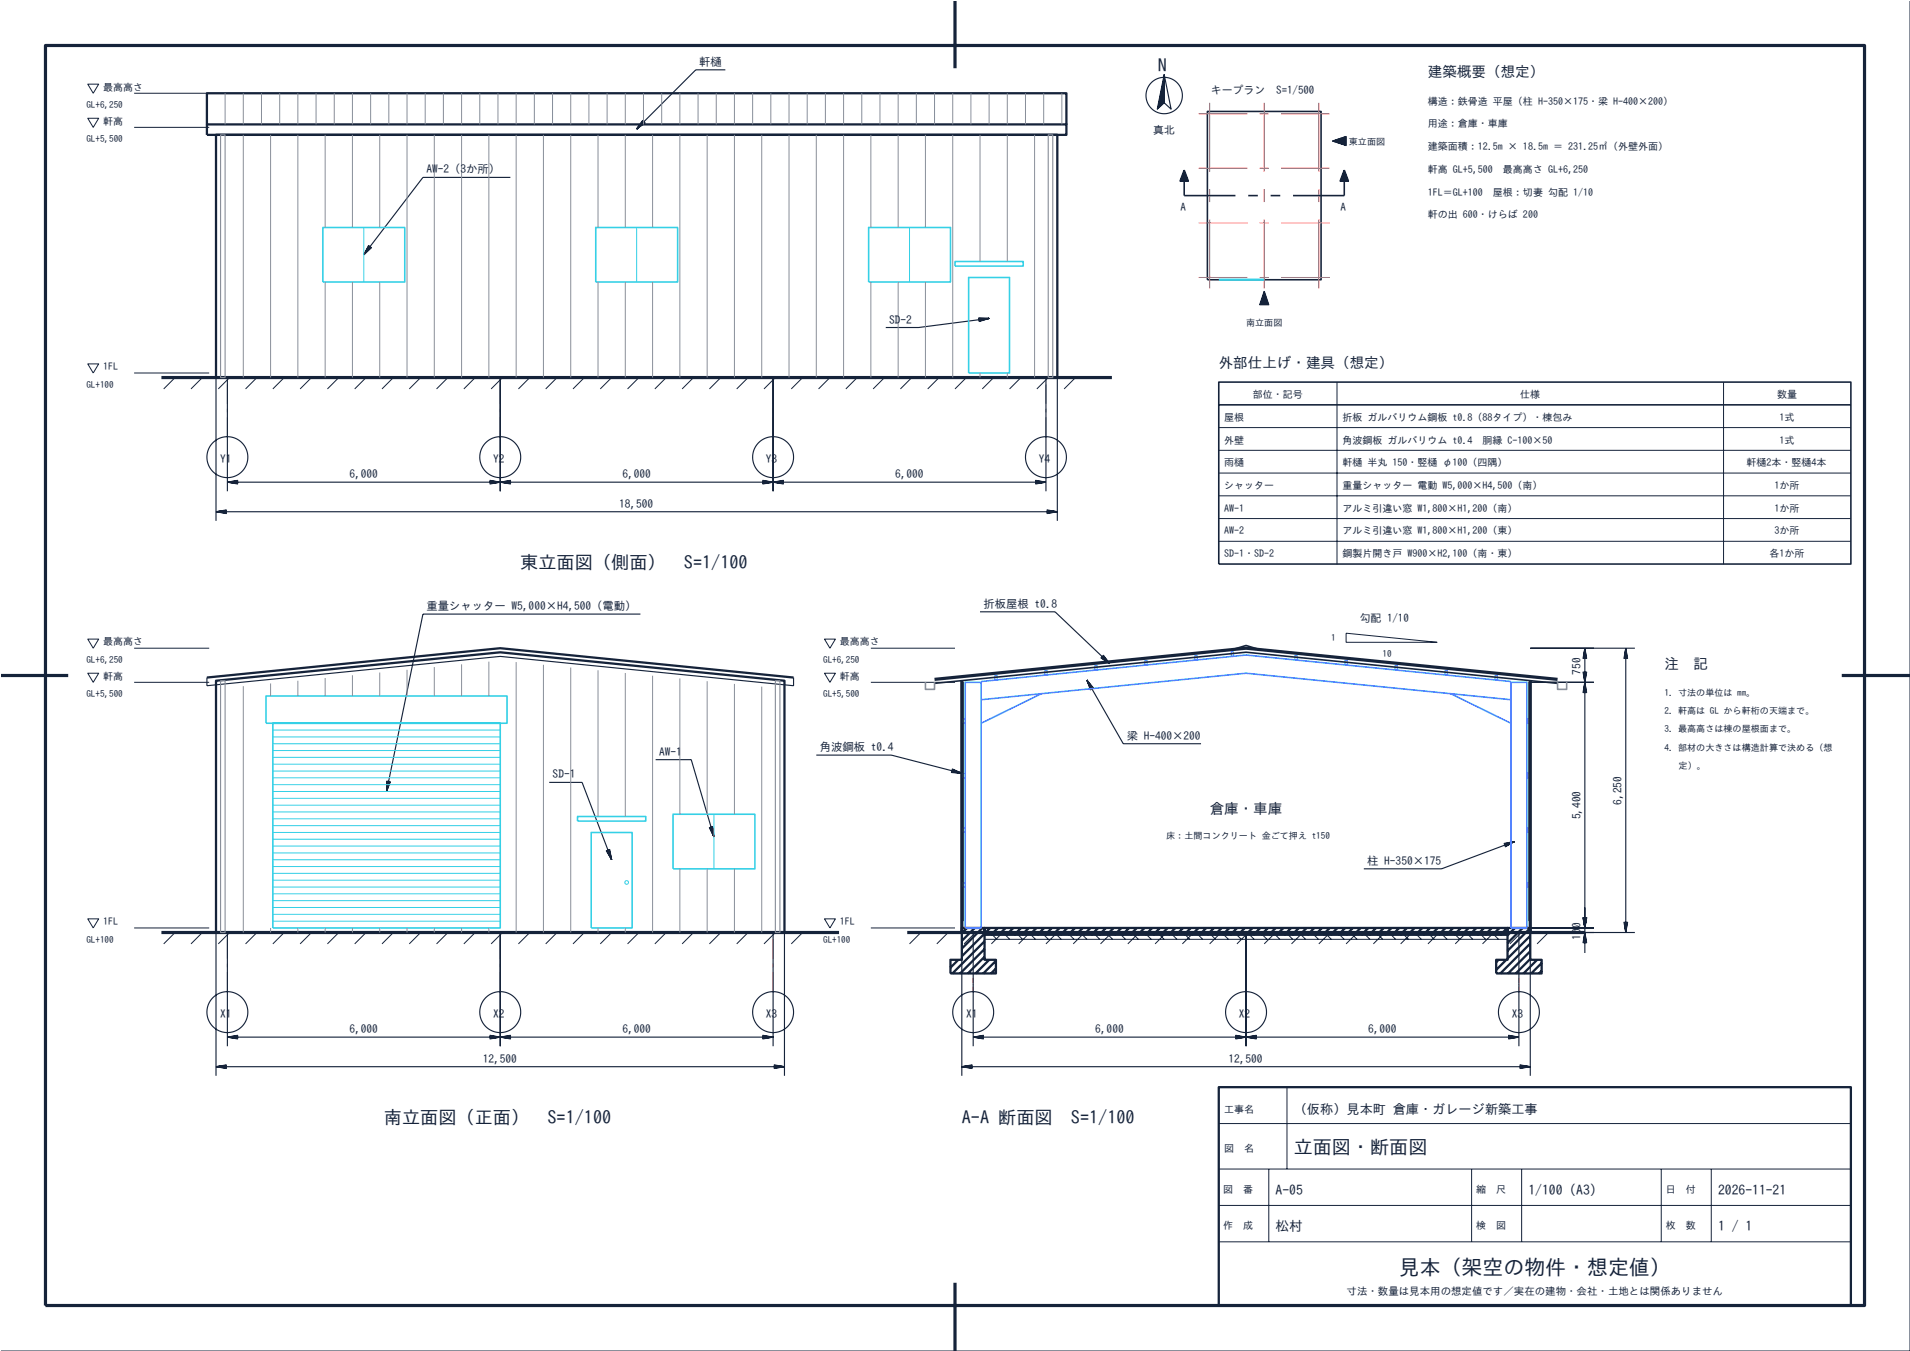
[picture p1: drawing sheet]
<svg xmlns="http://www.w3.org/2000/svg" width="420mm" height="297mm" viewBox="0 0 420 297" stroke-linecap="round" stroke-linejoin="round" font-family="sans-serif">
<g fill="none" stroke="#15233a" stroke-width=".22">
<path d="M0 0h420v297h-420zM19.3 18.5h2.4l-1.2 2zM19.3 26h2.4l-1.2 2zM29.5 20.5h16.5M29.5 28h16.5M19.3 80h2.4l-1.2 2zM29.5 82h16.5M38.5 83l-2.5 2.5M44.5 83l-2.5 2.5M50.5 83l-2.5 2.5M56.5 83l-2.5 2.5M62.5 83l-2.5 2.5"/>
<path d="M68.5 83l-2.5 2.5M74.5 83l-2.5 2.5M80.5 83l-2.5 2.5M86.5 83l-2.5 2.5M92.5 83l-2.5 2.5M98.5 83l-2.5 2.5M104.5 83l-2.5 2.5M110.5 83l-2.5 2.5M116.5 83l-2.5 2.5M122.5 83l-2.5 2.5M128.5 83l-2.5 2.5M134.5 83l-2.5 2.5"/>
<path d="M140.5 83l-2.5 2.5M146.5 83l-2.5 2.5M152.5 83l-2.5 2.5M158.5 83l-2.5 2.5M164.5 83l-2.5 2.5M170.5 83l-2.5 2.5M176.5 83l-2.5 2.5M182.5 83l-2.5 2.5M188.5 83l-2.5 2.5M194.5 83l-2.5 2.5M200.5 83l-2.5 2.5M206.5 83l-2.5 2.5"/>
<path d="M212.5 83l-2.5 2.5M218.5 83l-2.5 2.5M224.5 83l-2.5 2.5M230.5 83l-2.5 2.5M236.5 83l-2.5 2.5M268 94h139M268 99h139M294 84v40M379 84v40M268 104h139M268 109h139M268 114h139"/>
<path d="M268 119h139M296 139.2l20 2h-20zM19.3 140.5h2.4l-1.2 2zM19.3 148h2.4l-1.2 2zM29.5 142.5h16.5M29.5 150h16.5M181.3 140.5h2.4l-1.2 2zM181.3 148h2.4l-1.2 2zM191.5 142.5h18.5M191.5 150h18.5M19.3 202h2.4l-1.2 2zM29.5 204h16.5"/>
<path d="M38.5 205l-2.5 2.5M44.5 205l-2.5 2.5M50.5 205l-2.5 2.5M56.5 205l-2.5 2.5M62.5 205l-2.5 2.5M68.5 205l-2.5 2.5M74.5 205l-2.5 2.5M80.5 205l-2.5 2.5M86.5 205l-2.5 2.5M92.5 205l-2.5 2.5M98.5 205l-2.5 2.5M104.5 205l-2.5 2.5"/>
<path d="M110.5 205l-2.5 2.5M116.5 205l-2.5 2.5M122.5 205l-2.5 2.5M128.5 205l-2.5 2.5M134.5 205l-2.5 2.5M140.5 205l-2.5 2.5M146.5 205l-2.5 2.5M152.5 205l-2.5 2.5M158.5 205l-2.5 2.5M164.5 205l-2.5 2.5M170.5 205l-2.5 2.5M176.5 205l-2.5 2.5"/>
<path d="M181.3 202h2.4l-1.2 2zM191.5 204h18.5M202.5 205l-2.5 2.5M208.5 205l-2.5 2.5M214.5 205l-2.5 2.5M216.5 205.5h115v1h-115zM218.2 205.5l1 1M220.5 205l-2.5 2.5M221 205.5l1 1M223.9 205.5l1 1M226.5 205l-2.5 2.5M226.7 205.5l1 1"/>
<path d="M229.5 205.5l1 1M232.4 205.5l1 1M232.5 205l-2.5 2.5M235.2 205.5l1 1M238 205.5l1 1M238.5 205l-2.5 2.5M240.8 205.5l1 1M243.7 205.5l1 1M244.5 205l-2.5 2.5M246.5 205.5l1 1M249.3 205.5l1 1M250.5 205l-2.5 2.5"/>
<path d="M252.2 205.5l1 1M255 205.5l1 1M256.5 205l-2.5 2.5M257.8 205.5l1 1M260.6 205.5l1 1M262.5 205l-2.5 2.5M263.5 205.5l1 1M266.3 205.5l1 1M268.5 205l-2.5 2.5M269.1 205.5l1 1M272 205.5l1 1M274.5 205l-2.5 2.5"/>
<path d="M274.8 205.5l1 1M277.6 205.5l1 1M280.4 205.5l1 1M280.5 205l-2.5 2.5M283.3 205.5l1 1M286.1 205.5l1 1M286.5 205l-2.5 2.5M288.9 205.5l1 1M291.8 205.5l1 1M292.5 205l-2.5 2.5M294.6 205.5l1 1M297.4 205.5l1 1"/>
<path d="M298.5 205l-2.5 2.5M300.2 205.5l1 1M303.1 205.5l1 1M304.5 205l-2.5 2.5M305.9 205.5l1 1M308.7 205.5l1 1M310.5 205l-2.5 2.5M311.5 205.5l1 1M314.4 205.5l1 1M316.5 205l-2.5 2.5M317.2 205.5l1 1M320 205.5l1 1"/>
<path d="M322.5 205l-2.5 2.5M322.9 205.5l1 1M325.7 205.5l1 1M328.5 205l-2.5 2.5M328.5 205.5l1 1M331.3 205.5l.2 .1M334.5 205l-2.5 2.5M340.5 205l-2.5 2.5M283 239v18M268 247h139M268 257h139M279 257v16"/>
<path d="M323.6 257v16M334.6 257v16M365.3 257v16M376.3 257v16M268 265h139M268 273h139"/>
</g>
<path d="M10 10h400v277h-400zM210 0v15M35.5 83h209M0 148.5h15M205.5 149.3l68.5-6.8 68.5 6.8M211.5 149.6v55.4M336.5 149.6v55.4M405 148.5h15M35.5 205h149M199.5 205h149M210 282v15" fill="none" stroke="#15233a" stroke-width=".7" stroke-linecap="butt"/>
<path d="M50 96v-11.5M110 96v-11.5M170 96v-11.5M230 96v-11.5M50 218v-11.5M110 218v-11.5M170 218v-11.5" fill="none" stroke="#ff4040" stroke-width=".22" stroke-dasharray="4.3 1.1 .8 1.1" stroke-linecap="butt"/>
<path d="M214 218v-3M274 218v-3M334 218v-3" fill="none" stroke="#ff4040" stroke-width=".22" stroke-dasharray="1.1 .3 .2 .3" stroke-linecap="butt"/>
<g fill="none" stroke="#15233a" stroke-width=".25">
<path d="M159.5 15.3h-6.5l-13 13M255.3 20h.7M255.3 19.9h.7M255.3 19.7h.7M255.4 19.6h.6M255.4 19.5h.6M255.4 19.4h.6M255.4 19.3h.6M255.5 19.1h.5M255.5 19h.5M255.5 18.9h.5M255.5 18.8h.5"/>
<path d="M255.5 18.7h.5M255.6 18.5h.4M255.6 18.4h.4M255.6 18.3h.4M255.6 18.2h.4M255.7 18.1h.3M255.7 17.9h.3M255.7 17.8h.3M255.7 17.7h.3M255.8 17.6h.2M255.8 17.5h.2M255.8 17.3h.2"/>
<path d="M255.8 17.2h.2M255.9 17.1h.1M255.9 17h.1M255.9 16.9h.1M255.9 16.7h.1M256 16.6h.1M256 16.5h.1M256 16.4v6.2l-1.5 1.4zM112.2 39h-19.2l-13 17M141.3 26.5l.6 .5-1.9 1.3zM141.4 26.5l-1.4 1.8M141.4 26.6l-1.4 1.7"/>
<path d="M141.5 26.7l-1.5 1.6M141.7 26.8l-1.7 1.5M141.7 26.9l-1.7 1.4M141.8 27l-1.8 1.3M254.5 23.9h.1M254.5 23.8h.2M254.5 23.7h.3M254.6 23.6h.3M254.6 23.5h.5M254.6 23.3h.6M254.6 23.2h.7M254.7 23.1h.8"/>
<path d="M254.7 23h.9M254.7 22.9h1M254.7 22.7h1.1M254.8 22.6h1.2M254.8 22.5h1.2M254.8 22.4h1.2M254.8 22.3h1.2M254.9 22.1h1.1M254.9 22h1.1M254.9 21.9h1.1M254.9 21.8h1.1M254.9 21.7h1.1"/>
<path d="M255 21.5h1M255 21.4h1M255 21.3h1M255 21.2h1M255.1 21.1h.9M255.1 20.9h.9M255.1 20.8h.9M255.1 20.7h.9M255.2 20.6h.8M255.2 20.5h.8M255.2 20.3h.8M255.2 20.2h.8"/>
<path d="M255.3 20.1h.7M293 31l3-1v2zM293.1 31h2.9M293.3 30.9h2.7M293.4 31.1h2.6M293.7 30.8h2.3M293.8 31.3h2.2M294 30.7h2M294.1 31.4h1.9M294.4 30.5h1.6M294.5 31.5h1.5M294.7 30.4h1.3"/>
<path d="M294.9 31.6h1.1M295.1 30.3h.9M295.2 31.7h.8M295.5 30.2h.5M295.6 31.9h.4M295.8 30.1h.2M295.9 32h.1M81.1 54l.6 .5-1.7 1.5zM81.1 54l-1.1 2M81.2 54.1l-1.2 1.9M81.3 54.2l-1.3 1.8M81.4 54.3l-1.4 1.7"/>
<path d="M81.5 54.3l-1.5 1.7M81.6 54.4l-1.6 1.6M215.2 69.9l2.3 .1-2.2 .7zM215.2 70h2.3M217.5 70l-15.5 2h-7.2M217.5 70l-2.2 .6M217.5 70l-2.2 .5M217.5 70l-2.2 .4M217.5 70l-2.2 .2M217.5 70l-2.3 .1M277 66.9h2M277.1 66.8h1.8"/>
<path d="M277.1 66.7h1.8M277.2 66.5h1.6M277.2 66.4h1.6M277.2 66.3h1.6M277.3 66.2h1.4M277.3 66.1h1.4M277.4 65.9h1.2M277.4 65.8h1.2M277.4 65.7h1.2M277.5 65.6h1M277.5 65.5h1M277.6 65.3h.8"/>
<path d="M277.6 65.2h.8M277.6 65.1h.8M277.7 65h.6M277.7 64.9h.6M277.8 64.7h.4M277.8 64.6h.4M277.8 64.5h.4M277.9 64.4h.2M277.9 64.3h.2M278 64.1h.1M278 64h.1M278 64l1 3h-2z"/>
<path d="M47.5 83v31.5M50 83v25M110 83v25M170 83v25M230 83v25M232.5 83v31.5M47.5 112.5l2.2-.4v.8zM47.5 112.5h185M47.5 112.5l2.2 .1M47.5 112.5l2.2 .2M47.5 112.5l2.2 .3M49.7 112.2l-2.2 .3"/>
<path d="M49.7 112.3l-2.2 .2M49.7 112.4l-2.2 .1M50 106l2.2-.4v.8zM50 106h180M50 106l2.2 .1M50 106l2.2 .2M50 106l2.2 .3M52.2 105.7l-2.2 .3M52.2 105.8l-2.2 .2M52.2 105.9l-2.2 .1M107.7 105.6l2.3 .4-2.3 .4zM107.7 105.9l4.5 .2"/>
<path d="M107.7 105.8l4.5 .4M107.7 105.7l4.5 .6M110 106l2.2-.4v.8zM112.2 105.7l-4.5 .6M112.2 105.8l-4.5 .4M112.2 105.9l-4.5 .2M167.7 105.6l2.3 .4-2.3 .4zM167.7 105.9l4.5 .2M167.7 105.8l4.5 .4M167.7 105.7l4.5 .6M170 106l2.2-.4v.8zM170 106l-2.3 .2"/>
<path d="M172.2 105.7l-4.5 .6M172.2 105.9l-4.5 .2M172.2 105.8l-2.2 .2M227.7 105.6l2.3 .4-2.3 .4zM227.7 105.9l2.3 .1M227.7 105.8l2.3 .2M227.7 105.7l2.3 .3M230 106l-2.3 .3M230 106l-2.3 .2M230 106l-2.3 .1M230.2 112.1l2.3 .4-2.3 .4zM230.2 112.4l2.3 .1"/>
<path d="M230.2 112.3l2.3 .2M230.2 112.2l2.3 .3M232.5 112.5l-2.3 .3M232.5 112.5l-2.3 .2M232.5 112.5l-2.3 .1M140.8 135h-47.8l-8 39M215.5 134.5h16.5l12 11.4M45.5 148.9v1.8l64.5-6.4 64.5 6.4v-1.8M239 149.5l1.5 1.8-.7 .3zM239 149.5l8 14h17.1M239 149.5l1.4 1.8M239 149.5l1.3 1.9"/>
<path d="M239 149.5l1.2 1.9M239 149.5l1 2M239 149.5l.9 2.1M242.2 144.6l1.8 1.3M242.2 144.5l1.8 1.4M242.3 144.4l1.7 1.5M242.4 144.3l1.6 1.6M242.5 144.2l1.5 1.7M242.6 144.1l1.4 1.8M242.6 144.1l1.4 1.8-1.9-1.3zM336.5 150h14M336.5 142.5h23"/>
<path d="M348.1 147.7h.8l-.4 2.3zM348.2 147.7l.6 4.5M348.3 147.7l.4 4.5M348.4 147.7l.2 4.5M348.5 150l.4 2.2h-.8zM348.5 142.5l.4 2.2h-.8zM348.5 142.5v67M348.5 142.5l.3 2.2M348.5 142.5l.2 2.2M348.5 142.5l.1 2.2M348.5 142.5l-.1 2.2M348.5 142.5l-.2 2.2"/>
<path d="M348.5 142.5l-.3 2.2M348.6 147.7l-.2 4.5M348.7 147.7l-.4 4.5M348.8 147.7l-.6 4.5M357.5 142.5l.4 2.2h-.8zM357.5 142.5v62.5M357.5 142.5l.3 2.2M357.5 142.5l.2 2.2M357.5 142.5l.1 2.2M357.5 142.5l-.1 2.2M357.5 142.5l-.2 2.2M357.5 142.5l-.3 2.2"/>
<path d="M85.1 171.7l.7 .2-.8 2.1zM85.2 171.7l-.2 2.3M85.3 171.8l-.3 2.2M85.4 171.8l-.4 2.2M85.5 171.8l-.5 2.2M85.6 171.8l-.6 2.2M85.7 171.9l-.7 2.1M120.8 172h7.2l6.5 17M144.2 167h7.8l5 17M179.5 166h16.5l15.5 4M209.2 169.7l2.3 .3M209.3 169.6l2.2 .4"/>
<path d="M209.3 169.5l2.2 .5M209.3 169.3l2.2 .7M209.4 169.2l2.1 .8M209.4 169.1l2.1 .9M209.4 169.1l2.1 .9-2.3-.2zM133.3 187l.8-.2 .4 2.2zM133.4 187l1.1 2M133.5 187l1 2M133.6 186.9l.9 2.1M133.7 186.9l.8 2.1M133.8 186.9l.7 2.1M133.9 186.8l.6 2.2"/>
<path d="M134 186.8l.5 2.2M156 182l.7-.3 .3 2.3zM156.1 181.9l.9 2.1M156.2 181.9l.8 2.1M156.3 181.9l.7 2.1M156.4 181.8l.6 2.2M156.5 181.8l.5 2.2M156.6 181.8l.4 2.2M330.8 185.4l2.2-.4-2 1.2zM333 185l-16 6h-17.1M333 185l-2 1.1M333 185l-2 1"/>
<path d="M333 185l-2.1 .9M333 185l-2.1 .7M333 185l-2.2 .6M333 185l-2.2 .5M47.5 205v31.5M50 205v25M110 205v25M170 205v25M172.5 205v31.5M211.5 205v31.5M214 205v25M274 205v25"/>
<path d="M334 205v25M336.5 204h14M348.1 201.7h.8l-.4 2.3zM348.2 201.7l.3 2.3M348.3 201.7l.2 2.3M348.4 201.7l.1 2.3M348.5 205l.4 2.2h-.8zM348.5 205l.3 2.2M348.5 205l.2 2.2M348.5 205l.1 2.2M348.5 205l-.1 2.2M348.5 205l-.2 2.2"/>
<path d="M348.5 205l-.3 2.2M348.6 201.7l-.1 2.3M348.7 201.7l-.2 2.3M348.8 201.7l-.3 2.3M357.1 202.7h.8l-.4 2.3zM357.2 202.7l.3 2.3M357.3 202.7l.2 2.3M357.4 202.7l.1 2.3M357.6 202.7l-.1 2.3M357.7 202.7l-.2 2.3M357.8 202.7l-.3 2.3M359.5 205h-23v31.5"/>
<path d="M47.5 234.5l2.2-.4v.8zM47.5 234.5h125M47.5 234.5l2.2 .1M47.5 234.5l2.2 .2M47.5 234.5l2.2 .3M49.7 234.2l-2.2 .3M49.7 234.3l-2.2 .2M49.7 234.4l-2.2 .1M50 228l2.2-.4v.8zM50 228h120M50 228l2.2 .1M50 228l2.2 .2"/>
<path d="M50 228l2.2 .3M52.2 227.7l-2.2 .3M52.2 227.8l-2.2 .2M52.2 227.9l-2.2 .1M107.7 227.6l2.3 .4-2.3 .4zM107.7 227.9l4.5 .2M107.7 227.8l4.5 .4M107.7 227.7l4.5 .6M110 228l2.2-.4v.8zM112.2 227.7l-4.5 .6M112.2 227.8l-4.5 .4M112.2 227.9l-4.5 .2"/>
<path d="M167.7 227.6l2.3 .4-2.3 .4zM167.7 227.9l2.3 .1M167.7 227.8l2.3 .2M167.7 227.7l2.3 .3M170 228l-2.3 .3M170 228l-2.3 .2M170 228l-2.3 .1M170.2 234.1l2.3 .4-2.3 .4zM170.2 234.4l2.3 .1M170.2 234.3l2.3 .2M170.2 234.2l2.3 .3M172.5 234.5l-2.3 .3"/>
<path d="M172.5 234.5l-2.3 .2M172.5 234.5l-2.3 .1M211.5 234.5l2.2-.4v.8zM211.5 234.5h125M211.5 234.5l2.2 .1M211.5 234.5l2.2 .2M211.5 234.5l2.2 .3M213.7 234.2l-2.2 .3M213.7 234.3l-2.2 .2M213.7 234.4l-2.2 .1M214 228l2.2-.4v.8zM214 228h120"/>
<path d="M214 228l2.2 .1M214 228l2.2 .2M214 228l2.2 .3M216.2 227.7l-2.2 .3M216.2 227.8l-2.2 .2M216.2 227.9l-2.2 .1M271.7 227.6l2.3 .4-2.3 .4zM271.7 227.9l4.5 .2M271.7 227.8l4.5 .4M271.7 227.7l4.5 .6M274 228l2.2-.4v.8zM276.2 227.7l-4.5 .6"/>
<path d="M276.2 227.8l-4.5 .4M276.2 227.9l-4.5 .2M331.7 227.6l2.3 .4-2.3 .4zM331.7 227.9l2.3 .1M331.7 227.8l2.3 .2M331.7 227.7l2.3 .3M334 228l-2.3 .3M334 228l-2.3 .2M334 228l-2.3 .1M334.2 234.1l2.3 .4-2.3 .4zM334.2 234.4l2.3 .1M334.2 234.3l2.3 .2"/>
<path d="M334.2 234.2l2.3 .3M336.5 234.5l-2.3 .3M336.5 234.5l-2.3 .2M336.5 234.5l-2.3 .1"/>
<circle cx="256" cy="21" r="4"/>
<circle cx="50" cy="100.5" r="4.5"/>
<circle cx="110" cy="100.5" r="4.5"/>
<circle cx="170" cy="100.5" r="4.5"/>
<circle cx="230" cy="100.5" r="4.5"/>
<circle cx="50" cy="222.5" r="4.5"/>
<circle cx="110" cy="222.5" r="4.5"/>
<circle cx="170" cy="222.5" r="4.5"/>
<circle cx="214" cy="222.5" r="4.5"/>
<circle cx="274" cy="222.5" r="4.5"/>
<circle cx="334" cy="222.5" r="4.5"/>
</g>
<g fill="none" stroke="#15233a" stroke-width=".5">
<path d="M45.5 27.3h189v2.3h-189zM45.5 27.3v-6.8h189v6.8M47.5 83v-53.4h185v53.4M45.5 148.9l64.5-6.4 64.5 6.4M47.5 205v-55.4l62.5-6.2 62.5 6.2v55.4M209 211h.1M210.7 211l-1.7 1.7M211.5 204h5v7h2.5v3h-10v-3h2.5zM212.6 204l-1.1 1.1M214.3 204l-2.8 2.8M216 204l-4.5 4.5M216.5 204h115v1.5h-115z"/>
<path d="M216.5 210.3l-3.7 3.7M216.5 208.6l-5.4 5.4M216.5 206.9l-7.1 7.1M217.5 211l-3 3M217.7 204l-6.2 6.2M219 212.9l-1.1 1.1M219 211.2l-2.8 2.8M219.4 204l-1.5 1.5M221.1 204l-1.5 1.5M222.8 204l-1.5 1.5M224.5 204l-1.5 1.5M226.2 204l-1.5 1.5"/>
<path d="M227.9 204l-1.5 1.5M229.6 204l-1.5 1.5M231.3 204l-1.5 1.5M233 204l-1.5 1.5M234.7 204l-1.5 1.5M236.4 204l-1.5 1.5M238.1 204l-1.5 1.5M239.8 204l-1.5 1.5M241.5 204l-1.5 1.5M243.2 204l-1.5 1.5M244.9 204l-1.5 1.5M246.6 204l-1.5 1.5"/>
<path d="M248.3 204l-1.5 1.5M250 204l-1.5 1.5M251.7 204l-1.5 1.5M253.4 204l-1.5 1.5M255.1 204l-1.5 1.5M256.8 204l-1.5 1.5M258.5 204l-1.5 1.5M260.2 204l-1.5 1.5M261.9 204l-1.5 1.5M263.6 204l-1.5 1.5M265.2 204l-1.5 1.5M266.9 204l-1.5 1.5"/>
<path d="M268.6 204l-1.5 1.5M270.3 204l-1.5 1.5M272 204l-1.5 1.5M273.7 204l-1.5 1.5M275.4 204l-1.5 1.5M277.1 204l-1.5 1.5M278.8 204l-1.5 1.5M280.5 204l-1.5 1.5M282.2 204l-1.5 1.5M283.9 204l-1.5 1.5M285.6 204l-1.5 1.5M287.3 204l-1.5 1.5"/>
<path d="M289 204l-1.5 1.5M290.7 204l-1.5 1.5M292.4 204l-1.5 1.5M294.1 204l-1.5 1.5M295.8 204l-1.5 1.5M297.5 204l-1.5 1.5M299.2 204l-1.5 1.5M300.9 204l-1.5 1.5M302.6 204l-1.5 1.5M304.3 204l-1.5 1.5M306 204l-1.5 1.5M307.7 204l-1.5 1.5"/>
<path d="M309.4 204l-1.5 1.5M311.1 204l-1.5 1.5M312.8 204l-1.5 1.5M314.5 204l-1.5 1.5M316.2 204l-1.5 1.5M317.9 204l-1.5 1.5M319.6 204l-1.5 1.5M321.3 204l-1.5 1.5M322.9 204l-1.5 1.5M324.6 204l-1.5 1.5M326.3 204l-1.5 1.5M328 204l-1.5 1.5"/>
<path d="M329.5 211l-.5 .5M329.7 204l-1.5 1.5M331.2 211l-2.2 2.2M331.4 204l-1.5 1.5M331.5 204h5v7h2.5v3h-10v-3h2.5zM333.1 204l-1.6 1.6M334.8 204l-3.3 3.3M336.5 210.8l-3.2 3.2M336.5 209.1l-4.9 4.9M336.5 207.4l-6.6 6.6M336.5 205.7l-5 5M336.5 204l-5 5"/>
<path d="M338 211l-3 3M339 213.4l-.6 .6M339 211.7l-2.3 2.3M268 239h139v48h-139z"/>
</g>
<path d="M71 50h18v12h-18zM131 50h18v12h-18zM191 50h18v12h-18zM210 57.5h15v1h-15zM213 61h9v21h-9zM58.5 153h53v6h-53zM60 159h50v45h-50zM127 179.5h15v1h-15zM148 179h18v12h-18zM130 183h9v21h-9z" fill="none" stroke="#35d0e6" stroke-width=".35"/>
<g fill="none" stroke="#35d0e6" stroke-width=".22">
<path d="M80 50v12M140 50v12M200 50v12M60 180h50M60 178.5h50M60 177h50M60 175.5h50M60 174h50M60 172.5h50M60 171h50M60 169.5h50M60 168h50"/>
<path d="M60 166.5h50M60 165h50M60 163.5h50M60 162h50M60 160.5h50M157 179v12M60 199.5h50M60 198h50M60 196.5h50M60 195h50M60 193.5h50M60 192h50"/>
<path d="M60 190.5h50M60 189h50M60 187.5h50M60 186h50M60 184.5h50M60 183h50M60 181.5h50M60 202.5h50M60 201h50"/>
<circle cx="137.8" cy="194" r=".4"/>
</g>
<g fill="none" stroke="#8a8f98" stroke-width=".22">
<path d="M49.5 20.5v6.8M53.5 20.5v6.8M53.5 29.6v53.4M57.5 20.5v6.8M59.5 29.6v53.4M61.5 20.5v6.8M65.5 20.5v6.8M65.5 29.6v53.4M69.5 20.5v6.8M71.5 29.6v20.4M73.5 20.5v6.8M77.5 20.5v6.8"/>
<path d="M77.5 29.6v20.4M81.5 20.5v6.8M83.5 29.6v20.4M85.5 20.5v6.8M89.5 20.5v6.8M89.5 29.6v53.4M93.5 20.5v6.8M95.5 29.6v53.4M97.5 20.5v6.8M101.5 20.5v6.8M101.5 29.6v53.4M105.5 20.5v6.8"/>
<path d="M107.5 29.6v53.4M109.5 20.5v6.8M113.5 20.5v6.8M113.5 29.6v53.4M117.5 20.5v6.8M119.5 29.6v53.4M121.5 20.5v6.8M125.5 20.5v6.8M125.5 29.6v53.4M129.5 20.5v6.8M131.5 29.6v20.4M133.5 20.5v6.8"/>
<path d="M137.5 20.5v6.8M137.5 29.6v20.4M141.5 20.5v6.8M143.5 29.6v20.4M145.5 20.5v6.8M149.5 20.5v6.8M149.5 29.6v53.4M153.5 20.5v6.8M155.5 29.6v53.4M157.5 20.5v6.8M161.5 20.5v6.8M161.5 29.6v53.4"/>
<path d="M165.5 20.5v6.8M167.5 29.6v53.4M169.5 20.5v6.8M173.5 20.5v6.8M173.5 29.6v53.4M177.5 20.5v6.8M179.5 29.6v53.4M181.5 20.5v6.8M185.5 20.5v6.8M185.5 29.6v53.4M189.5 20.5v6.8M191.5 29.6v20.4"/>
<path d="M193.5 20.5v6.8M197.5 20.5v6.8M197.5 29.6v20.4M201.5 20.5v6.8M203.5 29.6v20.4M205.5 20.5v6.8M209.5 20.5v6.8M209.5 29.6v53.4M213.5 20.5v6.8M215.5 29.6v27.9M217.5 20.5v6.8M221.5 20.5v6.8"/>
<path d="M221.5 29.6v27.9M225.5 20.5v6.8M227.5 29.6v53.4M229.5 20.5v6.8M233.5 20.5v6.8M71.5 62v21M77.5 62v21M83.5 62v21M131.5 62v21M137.5 62v21M143.5 62v21M191.5 62v21"/>
<path d="M197.5 62v21M203.5 62v21M215.5 82v1M221.5 82v1M53.5 150.8v54.2M59.5 150.2v2.8M65.5 149.6v3.4M71.5 149v4M77.5 148.4v4.6M83.5 147.8v5.2M89.5 147.2v5.8M95.5 146.6v6.4"/>
<path d="M101.5 146v7M107.5 145.4v7.6M113.5 145.5v59.5M119.5 146.1v58.9M125.5 146.7v58.3M131.5 147.3v32.2M137.5 147.9v31.6M143.5 148.5v56.5M149.5 149.1v29.9M155.5 149.7v29.3M161.5 150.3v28.7M167.5 150.9v54.1"/>
<path d="M149.5 191v14M155.5 191v14M161.5 191v14M59.5 204v1M65.5 204v1M71.5 204v1M77.5 204v1M83.5 204v1M89.5 204v1M95.5 204v1M101.5 204v1M107.5 204v1"/>
<path d="M131.5 204v1M137.5 204v1"/>
</g>
<path d="M48.5 29.6h1v53.4h-1zM230.5 29.6h1v53.4h-1zM48.5 149.6h1v55.4h-1zM170.5 149.6h1v55.4h-1z" fill="none" stroke="#8a8f98" stroke-width=".25"/>
<path d="M212.2 150h3.5v54h-3.5zM215.7 149.8l58.3-5.8 58.2 5.8M215.7 153.8l58.3-5.8 58.2 5.8M215.7 153.8h.1M229 152.5l-13.3 6.5M319 152.5l13.2 6.5M332.2 150h3.5v54h-3.5zM332.2 153.8h.1" fill="none" stroke="#4c7dff" stroke-width=".35"/>
<g fill="none" stroke="#4c7dff" stroke-width=".25">
<path d="M211.7 158h.5v1h-.5zM218.7 148.5h.5v1h-.5zM229.7 147.4h.5v1h-.5zM240.7 146.3h.5v1h-.5zM251.7 145.2h.5v1h-.5zM262.7 144.1h.5v1h-.5zM270.7 143.3h.5v1h-.5zM284.7 144.1h.5v1h-.5zM295.7 145.2h.5v1h-.5zM306.7 146.3h.5v1h-.5zM317.7 147.4h.5v1h-.5zM328.7 148.5h.5v1h-.5z"/>
<path d="M335.7 158h.5v1h-.5zM211.7 170h.5v1h-.5zM335.7 170h.5v1h-.5zM211.7 194h.5v1h-.5zM211.7 182h.5v1h-.5zM335.7 194h.5v1h-.5zM335.7 182h.5v1h-.5z"/>
</g>
<g fill="none" stroke="#15233a" stroke-width=".35">
<path d="M259.5 39.8h1.8M259.6 39.7h1.6M259.6 39.5h1.6M259.6 39.4h1.6M259.7 39.3h1.4M259.7 39.2h1.4M259.8 39.1h1.2M259.8 38.9h1.2M259.9 38.8h1M259.9 38.7h1M260 38.6h.8M260 38.5h.8"/>
<path d="M260 38.3h.8M260.1 38.2h.6M260.1 38.1h.6M260.2 38h.4M260.2 37.9h.4M260.3 37.7h.2M260.3 37.6h.2M260.4 37.5h.1M260.4 37.4l.9 2.4h-1.8zM260.4 39.4v3.6M265.5 24.5h25v37h-25zM294.7 39.8h1.8"/>
<path d="M294.8 39.7h1.6M294.8 39.5h1.6M294.8 39.4h1.6M294.9 39.3h1.4M294.9 39.2h1.4M295 39.1h1.2M295 38.9h1.2M295.1 38.8h1M295.1 38.7h1M295.2 38.6h.8M295.2 38.5h.8M295.2 38.3h.8"/>
<path d="M295.3 38.2h.6M295.3 38.1h.6M295.4 38h.4M295.4 37.9h.4M295.5 37.7h.2M295.5 37.6h.2M295.6 37.5h.1M295.6 37.4l.9 2.4h-1.8zM295.6 39.4v3.6M268 84h139v40h-139zM268 89h139M205.5 150.2l68.5-6.8 68.5 6.8"/>
<path d="M211.7 149.9v52.6M271 142.8l3-.9 3 .9M336.2 149.9v52.6"/>
</g>
<path d="M203.5 149.9v1.6h2v-1.6M342.5 149.9v1.6h2v-1.6" fill="none" stroke="#8a8f98" stroke-width=".35"/>
<path d="M266 63.4v-40.8M278 63.4v-40.8M290 63.4v-40.8" fill="none" stroke="#ff4040" stroke-width=".22" stroke-dasharray="15.2 3.8 2.8 3.8" stroke-linecap="butt"/>
<path d="M263.6 37h28.8M263.6 25h28.8M263.6 49h28.8M263.6 61h28.8" fill="none" stroke="#ff4040" stroke-width=".22" stroke-dasharray="10.7 2.7 2 2.7" stroke-linecap="butt"/>
<path d="M268 61.5h10" fill="none" stroke="#35d0e6" stroke-width=".5"/>
<path d="M260.4 43h35.2" fill="none" stroke="#15233a" stroke-width=".35" stroke-dasharray="11.3 2.8 2.1 2.8 2.1 2.8" stroke-linecap="butt"/>
<g fill="#fff">
<path d="M0 0h420z"/>
<path d="M0 0v297z"/>
<path d="M420 0v297z"/>
<path d="M0 297l420 .1z"/>
</g>
<text font-size="4.6" fill="#15233a" x="307.6" y="280.4">見本（架空の物件・想定値）</text>
<text font-size="4.2" fill="#15233a" x="284.5" y="253.8">立面図・断面図</text>
<g font-size="4" fill="#15233a">
<text x="254.6" y="15.8">N</text>
<text x="114.4" y="125">東立面図（側面）　S=1/100</text>
<text x="84.4" y="247">南立面図（正面）　S=1/100</text>
<text x="211.5" y="247">A-A 断面図　S=1/100</text>
</g>
<g font-size="3.2" fill="#15233a">
<text x="314" y="17">建築概要（想定）</text>
<text x="268" y="81">外部仕上げ・建具（想定）</text>
<text x="366" y="147">注　記</text>
<text x="266" y="179">倉庫・車庫</text>
</g>
<g font-size="3" fill="#15233a">
<text x="280.5" y="262.6">A-05</text>
<text x="336.1" y="262.6">1/100（A3）</text>
<text x="377.8" y="262.6">2026-11-21</text>
<text x="280.5" y="270.6">松村</text>
<text x="377.8" y="270.6">1 / 1</text>
</g>
<text font-size="2.9" fill="#15233a" x="284.5" y="244.9">（仮称）見本町 倉庫・ガレージ新築工事</text>
<g font-size="2.5" fill="#15233a">
<text x="153.7" y="14.5">軒樋</text>
<text x="93.7" y="38.1">AW-2（3か所）</text>
<text x="195.5" y="71.1">SD-2</text>
<text x="48.4" y="101.7">Y1</text>
<text x="108.4" y="101.7">Y2</text>
<text x="168.4" y="101.7">Y3</text>
<text x="228.4" y="101.7">Y4</text>
<text x="76.8" y="105.1">6,000</text>
<text x="136.8" y="105.1">6,000</text>
<text x="196.8" y="105.1">6,000</text>
<text x="136.1" y="111.6">18,500</text>
<text x="93.7" y="134.1">重量シャッター W5,000×H4,500（電動）</text>
<text x="216.2" y="133.6">折板屋根 t0.8</text>
<text x="347.6" y="148.3" transform="rotate(-90 347.6 148.3)">750</text>
<text x="144.9" y="166.1">AW-1</text>
<text x="180.2" y="165.1">角波鋼板 t0.4</text>
<text x="247.7" y="162.6">梁 H-400×200</text>
<text x="121.5" y="171.1">SD-1</text>
<text x="356.6" y="176.9" transform="rotate(-90 356.6 176.9)">6,250</text>
<text x="347.6" y="180.1" transform="rotate(-90 347.6 180.1)">5,400</text>
<text x="300.6" y="190.1">柱 H-350×175</text>
<text x="347.6" y="206.6" transform="rotate(-90 347.6 206.6)">100</text>
<text x="48.4" y="223.7">X1</text>
<text x="76.8" y="227.1">6,000</text>
<text x="108.4" y="223.7">X2</text>
<text x="136.8" y="227.1">6,000</text>
<text x="168.4" y="223.7">X3</text>
<text x="212.4" y="223.7">X1</text>
<text x="240.8" y="227.1">6,000</text>
<text x="272.4" y="223.7">X2</text>
<text x="300.8" y="227.1">6,000</text>
<text x="332.4" y="223.7">X3</text>
<text x="106.1" y="233.6">12,500</text>
<text x="270.1" y="233.6">12,500</text>
</g>
<g font-size="2.4" fill="#15233a">
<text x="266.2" y="20.6">キープラン　S=1/500</text>
<text x="253.6" y="29.5">真北</text>
<text x="259.6" y="46.4">A</text>
<text x="294.8" y="46.4">A</text>
<text x="299" y="136.7">勾配 1/10</text>
</g>
<text font-size="2.3" fill="#15233a" x="296.1" y="284.6">寸法・数量は見本用の想定値です／実在の建物・会社・土地とは関係ありません</text>
<g font-size="2.2" fill="#15233a">
<text x="22.7" y="19.9">最高高さ</text>
<text x="314" y="23">構造：鉄骨造 平屋（柱 H-350×175・梁 H-400×200）</text>
<text x="22.7" y="27.4">軒高</text>
<text x="314" y="28">用途：倉庫・車庫</text>
<text x="314" y="33">建築面積：12.5m × 18.5m ＝ 231.25㎡（外壁外面）</text>
<text x="314" y="38">軒高 GL+5,500　最高高さ GL+6,250</text>
<text x="314" y="43">1FL＝GL+100　屋根：切妻 勾配 1/10</text>
<text x="314" y="48">軒の出 600・けらば 200</text>
<text x="22.7" y="81.4">1FL</text>
<text x="275.5" y="87.5">部位・記号</text>
<text x="334.3" y="87.5">仕様</text>
<text x="390.8" y="87.5">数量</text>
<text x="269.2" y="92.5">屋根</text>
<text x="295.2" y="92.5">折板 ガルバリウム鋼板 t0.8（88タイプ）・棟包み</text>
<text x="391.3" y="92.5">1式</text>
<text x="269.2" y="97.5">外壁</text>
<text x="295.2" y="97.5">角波鋼板 ガルバリウム t0.4　胴縁 C-100×50</text>
<text x="391.3" y="97.5">1式</text>
<text x="269.2" y="102.5">雨樋</text>
<text x="269.2" y="107.5">シャッター</text>
<text x="295.2" y="102.5">軒樋 半丸 150・竪樋 φ100（四隅）</text>
<text x="295.2" y="107.5">重量シャッター 電動 W5,000×H4,500（南）</text>
<text x="384.1" y="102.5">軒樋2本・竪樋4本</text>
<text x="390.2" y="107.5">1か所</text>
<text x="269.2" y="112.5">AW-1</text>
<text x="295.2" y="112.5">アルミ引違い窓 W1,800×H1,200（南）</text>
<text x="390.2" y="112.5">1か所</text>
<text x="269.2" y="117.5">AW-2</text>
<text x="295.2" y="117.5">アルミ引違い窓 W1,800×H1,200（東）</text>
<text x="390.2" y="117.5">3か所</text>
<text x="269.2" y="122.5">SD-1・SD-2</text>
<text x="295.2" y="122.5">鋼製片開き戸 W900×H2,100（南・東）</text>
<text x="389.1" y="122.5">各1か所</text>
<text x="22.7" y="141.9">最高高さ</text>
<text x="184.7" y="141.9">最高高さ</text>
<text x="22.7" y="149.4">軒高</text>
<text x="184.7" y="149.4">軒高</text>
<text x="22.7" y="203.4">1FL</text>
<text x="184.7" y="203.4">1FL</text>
<text x="269.2" y="244.6">工事名</text>
<text x="269.2" y="253.2">図　名</text>
<text x="269" y="262.2">図　番</text>
<text x="324.6" y="262.2">縮　尺</text>
<text x="366.3" y="262.2">日　付</text>
<text x="269" y="270.2">作　成</text>
<text x="324.6" y="270.2">検　図</text>
<text x="366.3" y="270.2">枚　数</text>
</g>
<g font-size="2" fill="#15233a">
<text x="19" y="23.8">GL+6,250</text>
<text x="19" y="31.3">GL+5,500</text>
<text x="296.6" y="31.8">東立面図</text>
<text x="274" y="71.6">南立面図</text>
<text x="19" y="85.3">GL+100</text>
<text x="292.7" y="141">1</text>
<text x="19" y="145.8">GL+6,250</text>
<text x="181" y="145.8">GL+6,250</text>
<text x="304" y="144.5">10</text>
<text x="19" y="153.3">GL+5,500</text>
<text x="181" y="153.3">GL+5,500</text>
<text x="366" y="153">1．寸法の単位は mm。</text>
<text x="366" y="157">2．軒高は GL から軒桁の天端まで。</text>
<text x="366" y="161">3．最高高さは棟の屋根面まで。</text>
<text x="366" y="165">4．部材の大きさは構造計算で決める（想</text>
<text x="369.1" y="169">定）。</text>
<text x="256.4" y="184.5">床：土間コンクリート 金ごて押え t150</text>
<text x="19" y="207.3">GL+100</text>
<text x="181" y="207.3">GL+100</text>
</g>
</svg>
